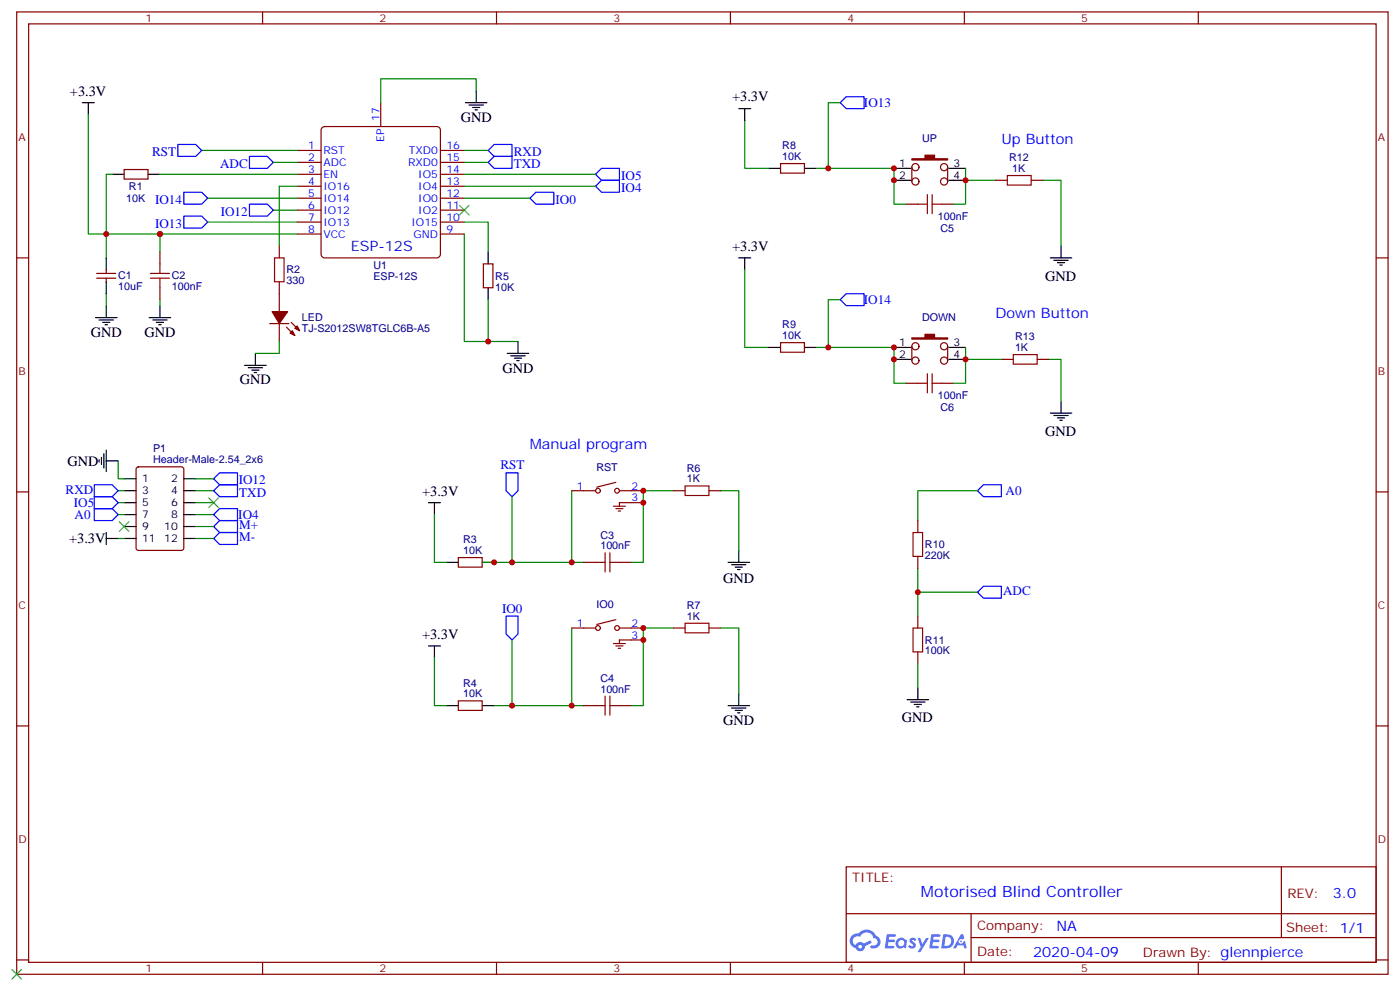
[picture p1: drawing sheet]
<svg xmlns="http://www.w3.org/2000/svg" width="414mm" height="293mm" viewBox="0 0 414 293" stroke-linecap="round" stroke-linejoin="round" font-family="sans-serif">
<g fill="none" stroke="#870000" stroke-width=".35">
<path d="M4.9 3.5h405.4v284.4h-405.4zM8.5 7.1h398.3v277.2h-398.3zM77.6 3.5v3.6M146.8 3.5v3.6M215.9 3.5v3.6M285 3.5v3.6M354.2 3.5v3.6M4.9 76.2h3.6M406.8 76.2h3.5M4.9 145.3h3.6M406.8 145.3h3.5M4.9 214.5h3.6"/>
<path d="M406.8 214.5h3.5M250.1 256.1h156.7v28.2h-156.7zM378.7 256.1l.1 20.9M250.2 270h156.4M287 277h119.6M287 270v14.1M4.9 283.6h3.6M77.6 284.3v3.6M146.8 284.3v3.6M215.9 284.3v3.6M285 284.3v3.6M354.2 284.3v3.6"/>
<path d="M406.8 283.6h3.5"/>
</g>
<g fill="#5487ff">
<path d="M269.1 277.3a1.22 1.22 0 0 1 1.7 .3l-.4 .5a.47 .47 0 0 0-.3-.4 .47 .47 0 0 0-.5 .2l.2 .3a1.14 1.14 0 0 1 .7 1.7 1.14 1.14 0 0 1-1.9 0l-.2-.2 .5-.5 .7 .4a.29 .29 0 0 0 .4-.3 .29 .29 0 0 0-.3-.3 1.04 1.04 0 0 1-.6-1.7z"/>
<path d="M262.1 276h2.4l.3 .2-.1 .5-1.9 .1-.1 .8h1.5l.4 .4-.4 .4h-1.6l-.2 1.1h1.8l.1 .3-.1 .3-2.7 .1z"/>
<path d="M275.3 276h2.3l.3 .2-.1 .5-1.8 .1-.1 .8h1.5l.3 .4-.4 .4h-1.5l-.2 1.1h1.7l.2 .3-.2 .3-2.6 .1z"/>
<path d="M284 276.1h.7l.3 1.2-.6 .3a.69 .69 0 0 0-1 .3 .69 .69 0 0 0 .5 1 .69 .69 0 0 0 .8-.7l.5-.2 .6 2.2h-.8l-.2-.9h-1.8l-.4 .9h-.9z"/>
<path d="M271.2 277.1h.8l.6 1.8 1.1-1.8h.9l-2.5 4.2h-.9l.9-1.5z"/>
<path d="M278.8 276.1l-.6 4.1h1.4a2.11 2.11 0 0 0 2.4-2.1 2.11 2.11 0 0 0-2.5-2zM279.5 276.8a1.39 1.39 0 0 1 1.7 1.4 1.39 1.39 0 0 1-1.8 1.3h-.3z"/>
<path d="M265.1 277.7a1.54 1.54 0 0 0-.1 2.1 1.54 1.54 0 0 0 2.2 .2l.6 .2 .3-2.3-.2-.2-.4-.1a1.49 1.49 0 0 0-2.4 .1zM265.4 278.7a.94 .94 0 0 1 1.8 0 .94 .94 0 0 1-1.8 0z"/>
<path d="M251.8 276.4a2.18 2.18 0 0 0 1.1 3.7 1.44 1.44 0 0 0 1.6 1 1.44 1.44 0 0 0 1.2-1.5l2-1-.4-.8-2 1a1.47 1.47 0 0 0-2.4 .4 1.39 1.39 0 0 1-.7-1.9 1.39 1.39 0 0 1 2-.5 2.12 2.12 0 0 1 2.2-1.3 2.12 2.12 0 0 1 1.9 1.7 1.14 1.14 0 0 1 1.1 1.4 1.14 1.14 0 0 1-1.7 .8 .43 .43 0 0 0-.5 .3 .43 .43 0 0 0 .4 .5 1.98 1.98 0 0 0 2.5-1.2 1.98 1.98 0 0 0-1.2-2.5 3.1 3.1 0 0 0-5.3-.7l-.8 .1zM253.7 279.7a.55 .55 0 0 1 1.1 0 .55 .55 0 0 1-1.1 0z"/>
<circle cx="284" cy="278.1" r=".26"/>
</g>
<g fill="none" stroke="#870000" stroke-width=".35">
<path d="M95.1 37.8l.9-.4h33.1l.9 .4 .2 .7v36.6l-.5 .9-.6 .2h-33.1l-.9-.5-.2-.6v-36.6zM112.5 30.3v7.1M36.7 50.1h7v2.8h-7zM87.8 44.5h7.1M87.8 48h7.1M87.8 51.5h7.1M87.8 55h7.1M87.8 58.6h7.1M130.2 44.5h7M130.2 48h7M130.2 51.5h7M130.2 55h7"/>
<path d="M130.2 58.6h7M230.7 48.3h7.1v2.9h-7.1zM269.5 49.4v4.2M280.1 49.4v4.2M294.2 53.3h3.5M304.8 53.3h3.5M31.4 79.7v1.1M47.3 74.4v3.6M82.5 72.7v3.5M87.8 62.1h7.1M87.8 65.6h7.1M87.8 69.1h7.1"/>
<path d="M130.2 62.1h7M130.2 65.6h7M130.2 69.1h7M142.9 78h2.8v7h-2.8zM267.8 60.3h3.5M278.3 60.3h3.6M28.6 82.2h5.6M28.6 80.8h5.6M31.4 82.2v1.1M47.3 85v3.5M79.7 95.6h5.7M82.5 83.3v8.8"/>
<path d="M82.5 95.6v5.3M84.7 96.7l2.4 2.4M86.1 95.2l2.4 2.5M230.7 101.2h7.1v2.9h-7.1zM267.8 113.2h3.5M269.5 102.3v4.2M271.6 102.3a1.06 1.06 0 0 0-1.5-1 1.06 1.06 0 0 0-.2 1.8 1.06 1.06 0 0 0 1.7-.5v-.3M278.3 113.2h3.6M280.1 102.3a1.06 1.06 0 0 1-1.5 1 1.06 1.06 0 0 1-.3-1.8 1.06 1.06 0 0 1 1.8 .5v4.5M296 106.2h3.5M306.6 106.2h3.5M40.5 138.1l.4-.2h12.7l.7 .5v23.5l-.4 .7h-13l-.6-.4-.1-23.6z"/>
<path d="M169 145h7M181.3 149.6h3.6M182 142.5l-5.6 1.4M182 150.3h2.1M182.7 151h.7M183.1 145h7M190.1 148.5h-7v1.1M199 145h3.5M209.5 145h3.6M271.3 153.8v3.5M135.5 164.7h7v2.9h-7zM172.5 166.2h3.5"/>
<path d="M183.1 166.2h3.5M271.3 164.4v3.5M169 185.6h7M181.3 190.1h3.6M182 183.1l-5.6 1.4M182 190.9h2.1M182.7 191.6h.7M183.1 185.6h7M190.1 189.1h-7v1M199 185.6h3.5M209.5 185.6h3.6M271.3 182v3.6"/>
<path d="M271.3 192.6v3.5M135.5 207.1h7v2.8h-7zM172.5 208.5h3.5M183.1 208.5h3.5"/>
<circle cx="270.6" cy="49.4" r="1.06"/>
<circle cx="270.6" cy="53.6" r="1.06"/>
<circle cx="279" cy="49.4" r="1.06"/>
<circle cx="279" cy="53.6" r="1.06"/>
<circle cx="270.6" cy="106.5" r="1.06"/>
<circle cx="279" cy="106.5" r="1.06"/>
<circle cx="176.7" cy="145" r=".71"/>
<circle cx="182.4" cy="145" r=".71"/>
<circle cx="176.7" cy="185.6" r=".71"/>
<circle cx="182.4" cy="185.6" r=".71"/>
</g>
<g fill="none" stroke="#008700" stroke-width=".35">
<path d="M26.1 33.9v35.2h5.3v-17.6h1.8M140.8 26.8v-3.5h-28.3v7M220.1 35.6v14.1h7.1M248.4 30.3h-3.6v19.4M47.3 51.5h40.5M59.6 44.5h28.2M61.4 58.6h26.4M80.8 48h7M87.8 55h-5.3v17.7M137.2 44.5h7.1M137.2 51.5h38.8M137.2 48h7.1"/>
<path d="M137.2 58.6h19.4M137.2 55h38.8M241.3 49.7h22.9v10.6h3.6M285.4 53.3v7h-3.5M285.4 53.3h8.8M285.4 49.7v3.6M308.3 53.3h5.3v19.4M47.3 69.1v5.3M61.4 65.6h26.4M80.8 62.1h7M87.8 69.1h-56.4v7.1M137.2 65.6h7.1v8.8"/>
<path d="M137.2 69.1v31.8h7.1M220.1 79.7v23h7.1M31.4 86.8v3.5M47.3 88.5v1.8M144.3 88.5v12.4h8.8M248.4 88.5h-3.6v14.2M82.5 100.9v3.5h-7M241.3 102.7h22.9v10.5h3.6M285.4 102.7v10.5h-3.5M285.4 106.2h10.6M310.1 106.2h3.5v12.3M34.9 136.2v5.3h1.8"/>
<path d="M34.9 152h1.8M34.9 148.5h1.8M34.9 145h1.8M34.9 159.1h1.8M57.9 152h5.2M57.9 148.5h5.2M57.9 145h5.2M57.9 141.5h5.2M57.9 155.6h5.2M57.9 159.1h5.2M128.4 152v14.2h3.5M151.3 146.8v19.4"/>
<path d="M169 145v21.2M199 145h-8.9v21.2h-3.5M213.1 145h5.3v17.6M288.9 145h-17.6v8.8M142.5 166.2h30M271.3 167.9v14.1M271.3 175h17.6M128.4 194.4v14.1h3.5M151.3 189.1v19.4h21.2M169 185.6v22.9M199 185.6h-8.9v22.9h-3.5M213.1 185.6h5.3v19.4"/>
<path d="M271.3 196.1v7.1M146 208.5h5.3"/>
</g>
<g fill="none" stroke="#000" stroke-width=".35">
<path d="M24.3 30.3h3.6M26.1 30.3v3.6M137.6 30.3h6.3M138.6 31h4.3M139.7 31.8h2.1M140.4 32.5h.7M140.8 26.8v3.5M218.4 32.1h3.5M220.1 32.1v3.5M33.2 51.5h3.5M43.7 51.5h3.6M227.2 49.7h3.5"/>
<path d="M237.8 49.7h3.5M264.2 49.7h5M264.2 53.3h5M280.5 49.7h4.9M280.5 53.3h4.9M31.4 76.2v3.5M144.3 74.4v3.6M218.4 76.2h3.5M220.1 76.2v3.5M310.4 76.2h6.4M311.5 76.9h4.2M312.6 77.6h2.1"/>
<path d="M313.3 78.3h.7M313.6 72.7v3.5M28.2 93.8h6.4M29.3 94.5h4.2M30.3 95.2h2.2M31 96h.7M31.4 83.3v3.5M31.4 90.3v3.5M44.1 93.8h6.3M45.2 94.5h4.2M46.2 95.2h2.1M46.9 96h.7"/>
<path d="M47.3 90.3v3.5M144.3 85v3.5M72.3 108h6.4M73.4 108.7h4.2M74.4 109.4h2.2M75.1 110.1h.7M75.5 104.4v3.6M149.9 104.4h6.4M151 105.1h4.2M152 105.8h2.2M152.8 106.5h.7M153.1 100.9v3.5"/>
<path d="M227.2 102.7h3.5M237.8 102.7h3.5M264.2 102.7h5M264.2 106.2h5M280.5 102.7h4.9M280.5 106.2h4.9M313.6 118.5v3.6M29.3 135.8v.7M30 135.1v2.1M30.7 134.1v4.2M31.4 133v6.3M31.4 136.2h3.5"/>
<path d="M310.4 122.1h6.4M311.5 122.8h4.2M312.6 123.5h2.1M313.3 124.2h.7M31.4 157.3v3.6M31.4 159.1h3.5M36.7 148.5h3.5M36.7 141.5h3.5M36.7 145h3.5M36.7 152h3.5M36.7 155.6h3.5M36.7 159.1h3.5"/>
<path d="M54.3 148.5h3.6M54.3 141.5h3.6M54.3 145h3.6M54.3 152h3.6M54.3 155.6h3.6M54.3 159.1h3.6M126.6 148.5h3.6M128.4 148.5v3.5M131.9 166.2h3.6M142.5 166.2h3.5M215.2 166.2h6.3M216.3 166.9h4.2"/>
<path d="M217.3 167.6h2.1M218 168.3h.7M218.4 162.6v3.6M126.6 190.9h3.6M128.4 190.9v3.5M131.9 208.5h3.6M142.5 208.5h3.5M215.2 208.5h6.3M216.3 209.2h4.2M217.3 209.9h2.1M218 210.6h.7M218.4 205v3.5"/>
<path d="M268.1 206.7h6.4M269.2 207.4h4.2M270.2 208.1h2.1M270.9 208.8h.7M271.3 203.2v3.5"/>
</g>
<g fill="none" stroke="#00f" stroke-width=".35">
<path d="M250.1 28.6h5.3v3.5h-5.3l-1.7-1.8zM52.6 42.7h5.3l1.7 1.8-1.7 1.7h-5.3zM54.3 56.8h5.3l1.8 1.8-1.8 1.7h-5.3zM73.7 46.2h5.3l1.8 1.8-1.8 1.7h-5.3zM146 46.2h5.3v3.5h-5.3l-1.7-1.7zM146 42.7h5.3v3.5h-5.3l-1.7-1.7zM158.4 56.8h5.3v3.5h-5.3l-1.8-1.7zM177.8 53.3h5.3v3.5h-5.3l-1.8-1.8zM177.8 49.7h5.3v3.6h-5.3l-1.8-1.8zM54.3 63.9h5.3l1.8 1.7-1.8 1.8h-5.3zM73.7 60.3h5.3l1.8 1.8-1.8 1.8h-5.3zM248.4 88.5l1.7-1.7h5.3v3.5h-5.3z"/>
<path d="M64.9 139.7h5.3v3.5h-5.3l-1.8-1.7zM149.6 139.7h3.5v5.3l-1.8 1.8-1.7-1.8zM27.9 150.3h5.3l1.7 1.7-1.7 1.8h-5.3zM27.9 146.8h5.3l1.7 1.7-1.7 1.8h-5.3zM27.9 143.2h5.3l1.7 1.8-1.7 1.8h-5.3zM63.1 159.1l1.8-1.8h5.3v3.6h-5.3zM63.1 155.6l1.8-1.8h5.3v3.5h-5.3zM63.1 152l1.8-1.7h5.3v3.5h-5.3zM63.1 145l1.8-1.8h5.3v3.6h-5.3zM288.9 145l1.8-1.8h5.3v3.6h-5.3zM288.9 175l1.8-1.8h5.3v3.5h-5.3zM149.6 182h3.5v5.3l-1.8 1.8-1.7-1.8z"/>
</g>
<g fill="#870000" stroke="#870000" stroke-width=".35">
<path d="M85.7 98.4l.7-.7 .7 1.4z"/>
<path d="M87.1 97l.7-.7 .7 1.4z"/>
<path d="M80.4 92.1h4.6l-2.5 3.5z"/>
<path d="M269.5 46.9h3.9v-1h2.8v1h3.9v.4h-10.6z"/>
<path d="M269.5 99.8h3.9v-1h2.8v1h3.9v.4h-10.6z"/>
</g>
<g fill="none" stroke="#a10000" stroke-width=".35">
<path d="M274.1 57.5v5.6M275.5 57.5v5.6M297.7 51.9h7.1v2.8h-7.1zM47.3 78v2.8M81.1 76.2h2.9v7.1h-2.9zM271.3 60.3h2.8M275.5 60.3h2.8M44.4 82.2h5.7M44.4 80.8h5.7M47.3 82.2v2.8M271.3 113.2h2.8M274.1 110.4v5.7"/>
<path d="M275.5 110.4v5.7M275.5 113.2h2.8M299.5 104.8h7.1v2.8h-7.1zM202.5 143.6h7v2.8h-7zM269.9 157.3h2.8v7.1h-2.8zM176 166.2h2.9M178.9 163.3v5.7M180.3 163.3v5.7M180.3 166.2h2.8M202.5 184.1h7v2.9h-7zM269.9 185.6h2.8v7h-2.8zM176 208.5h2.9"/>
<path d="M178.9 205.7v5.6M180.3 205.7v5.6M180.3 208.5h2.8"/>
</g>
<path d="M135.8 60.7l2.8 2.8M138.6 60.7l-2.8 2.8M35.3 154.2l2.8 2.8M38.1 154.2l-2.8 2.8M61.7 147.1l2.9 2.8M64.6 147.1l-2.9 2.8M3.5 286.5l2.8 2.8M6.3 286.5l-2.8 2.8" fill="none" stroke="#3c3" stroke-width=".35"/>
<g fill="#c00">
<circle cx="190.1" cy="185.6" r=".88"/>
<circle cx="190.1" cy="145" r=".88"/>
<circle cx="264.2" cy="49.7" r=".88"/>
<circle cx="264.2" cy="102.7" r=".88"/>
<circle cx="264.2" cy="106.2" r=".88"/>
<circle cx="47.3" cy="69.1" r=".88"/>
<circle cx="31.4" cy="69.1" r=".88"/>
<circle cx="190.1" cy="189.1" r=".88"/>
<circle cx="169" cy="166.2" r=".88"/>
<circle cx="285.4" cy="106.2" r=".88"/>
<circle cx="285.4" cy="53.3" r=".88"/>
<circle cx="151.3" cy="208.5" r=".88"/>
<circle cx="151.3" cy="166.2" r=".88"/>
<circle cx="144.3" cy="100.9" r=".88"/>
<circle cx="190.1" cy="148.5" r=".88"/>
<circle cx="169" cy="208.5" r=".88"/>
<circle cx="146.1" cy="166.2" r=".88"/>
<circle cx="264.2" cy="53.3" r=".88"/>
<circle cx="271.3" cy="175" r=".88"/>
<circle cx="244.8" cy="102.7" r=".88"/>
<circle cx="244.8" cy="49.7" r=".88"/>
</g>
<text font-size="4.6" fill="#00f" x="272.2" y="265.1">Motorised Blind Controller</text>
<g font-size="4.2">
<text x="20.7" y="28.2">+3.3V</text>
<text x="216.4" y="30">+3.3V</text>
<text x="136.2" y="36">GND</text>
<text x="216.4" y="74.1">+3.3V</text>
<text x="308.9" y="82.9">GND</text>
<text x="26.8" y="99.5">GND</text>
<text x="42.7" y="99.5">GND</text>
<text x="70.9" y="113.6">GND</text>
<text x="148.5" y="110.1">GND</text>
<text x="308.9" y="128.8">GND</text>
<text x="19.9" y="137.6">GND</text>
<text x="124.8" y="146.4">+3.3V</text>
<text x="20.4" y="160.5">+3.3V</text>
<text x="213.8" y="172.2">GND</text>
<text x="124.7" y="188.7">+3.3V</text>
<text x="213.8" y="214.1">GND</text>
<text x="266.6" y="213.4">GND</text>
</g>
<g font-size="4.2" fill="#00f">
<text x="296" y="42.7">Up Button</text>
<text x="294.2" y="93.8">Down Button</text>
<text x="156.6" y="132.6">Manual program</text>
<text x="393.9" y="265.4">3.0</text>
<text x="312.3" y="274.9">NA</text>
<text x="305.4" y="282.7">2020-04-09</text>
</g>
<text font-size="4.2" fill="#00c" x="103.7" y="74.1">ESP-12S</text>
<g font-size="3.9" fill="#00f">
<text x="255.4" y="31.6">IO13</text>
<text x="45" y="46.2">RST</text>
<text x="151.9" y="46.2">RXD</text>
<text x="65.1" y="49.7">ADC</text>
<text x="151.9" y="49.7">TXD</text>
<text x="183.6" y="53.3">IO5</text>
<text x="183.6" y="56.8">IO4</text>
<text x="45.8" y="60.3">IO14</text>
<text x="65.2" y="63.9">IO12</text>
<text x="164.2" y="60.3">IO0</text>
<text x="45.8" y="67.4">IO13</text>
<text x="255.4" y="89.8">IO14</text>
<text x="70.6" y="142.9">IO12</text>
<text x="147.9" y="138.6">RST</text>
<text x="19.4" y="145.8">RXD</text>
<text x="21.8" y="149.8">IO5</text>
<text x="70.7" y="146.8">TXD</text>
<text x="297.2" y="146.2">A0</text>
<text x="22" y="153.3">A0</text>
<text x="70.4" y="153.4">IO4</text>
<text x="70.7" y="159.9">M-</text>
<text x="70.7" y="156.4">M+</text>
<text x="296.5" y="175.7">ADC</text>
<text x="148.4" y="181">IO0</text>
</g>
<g font-size="3.9" fill="#800">
<text x="251.9" y="260.7">TITLE:</text>
<text x="380.5" y="265.4">REV:</text>
<text x="288.8" y="274.9">Company:</text>
<text x="380.2" y="275.5">Sheet: 1/1</text>
<text x="288.8" y="282.6">Date:</text>
<text x="337.8" y="282.7">Drawn By: glennpierce</text>
</g>
<g font-size="3.2" fill="#800">
<text x="43" y="6.5">1</text>
<text x="112.2" y="6.5">2</text>
<text x="181.3" y="6.5">3</text>
<text x="250.5" y="6.5">4</text>
<text x="319.6" y="6.5">5</text>
<text x="5.5" y="41.6">A</text>
<text x="407.3" y="41.6">A</text>
<text x="5.5" y="110.8">B</text>
<text x="407.3" y="110.8">B</text>
<text x="5.5" y="179.9">C</text>
<text x="407.3" y="179.9">C</text>
<text x="5.5" y="249.1">D</text>
<text x="407.3" y="249.1">D</text>
<text x="43" y="287.3">1</text>
<text x="112.2" y="287.3">2</text>
<text x="181.3" y="287.3">3</text>
<text x="250.5" y="287.3">4</text>
<text x="319.6" y="287.3">5</text>
</g>
<g font-size="3.2" fill="#00f">
<text x="112.2" y="35.6" transform="rotate(-90 112.2 35.6)">17</text>
<text x="91.1" y="44.1">1</text>
<text x="91.1" y="47.6">2</text>
<text x="95.6" y="45.5">RST</text>
<text x="113.6" y="42" transform="rotate(-90 113.6 42)">EP</text>
<text x="120.9" y="45.5">TXD0</text>
<text x="131.9" y="47.6">15</text>
<text x="131.9" y="44.1">16</text>
<text x="91.1" y="51.2">3</text>
<text x="95.6" y="49">ADC</text>
<text x="95.6" y="52.6">EN</text>
<text x="120.6" y="49">RXD0</text>
<text x="123.6" y="52.6">IO5</text>
<text x="131.9" y="51.2">14</text>
<text x="91.1" y="54.7">4</text>
<text x="91.1" y="58.2">5</text>
<text x="95.6" y="56.1">IO16</text>
<text x="95.6" y="59.6">IO14</text>
<text x="123.6" y="59.6">IO0</text>
<text x="123.6" y="56.1">IO4</text>
<text x="131.9" y="58.2">12</text>
<text x="131.9" y="54.7">13</text>
<text x="91.1" y="61.7">6</text>
<text x="91.1" y="65.3">7</text>
<text x="95.6" y="63.1">IO12</text>
<text x="123.6" y="63.1">IO2</text>
<text x="131.9" y="65.3">10</text>
<text x="131.9" y="61.7">11</text>
<text x="91.1" y="68.8">8</text>
<text x="95.6" y="66.7">IO13</text>
<text x="95.6" y="70.2">VCC</text>
<text x="121.6" y="66.7">IO15</text>
<text x="122.2" y="70.2">GND</text>
<text x="131.9" y="68.8">9</text>
<text x="170.5" y="144.6">1</text>
<text x="186.6" y="144.6">2</text>
<text x="186.6" y="148.2">3</text>
<text x="170.5" y="185.2">1</text>
<text x="186.6" y="185.2">2</text>
<text x="186.6" y="188.7">3</text>
</g>
<g font-size="3.2" fill="#000080">
<text x="231.2" y="47.3">10K</text>
<text x="231.2" y="44.1">R8</text>
<text x="272.5" y="42.1">UP</text>
<text x="298.3" y="47.6">R12</text>
<text x="299.2" y="50.9">1K</text>
<text x="37.3" y="59.7">10K</text>
<text x="38.1" y="56.2">R1</text>
<text x="277.2" y="65">100nF</text>
<text x="278" y="68.6">C5</text>
<text x="34.9" y="82.6">C1</text>
<text x="50.8" y="82.6">C2</text>
<text x="84.7" y="84">330</text>
<text x="84.7" y="80.8">R2</text>
<text x="110.4" y="82.6">ESP-12S</text>
<text x="110.4" y="79.5">U1</text>
<text x="146.4" y="82.6">R5</text>
<text x="34.9" y="85.7">10uF</text>
<text x="50.8" y="85.7">100nF</text>
<text x="146.4" y="85.9">10K</text>
<text x="89.3" y="94.9">LED</text>
<text x="272.5" y="95">DOWN</text>
<text x="89.3" y="98.1">TJ-S2012SW8TGLC6B-A5</text>
<text x="231.2" y="100.2">10K</text>
<text x="231.2" y="97">R9</text>
<text x="300" y="100.5">R13</text>
<text x="300" y="103.7">1K</text>
<text x="277.2" y="117.9">100nF</text>
<text x="278" y="121.5">C6</text>
<text x="45.3" y="136.9">Header-Male-2.54_2x6</text>
<text x="45.3" y="133.6">P1</text>
<text x="176.3" y="139.1">RST</text>
<text x="203" y="142.5">1K</text>
<text x="203" y="139.3">R6</text>
<text x="136.9" y="160.5">R3</text>
<text x="177.5" y="159.2">C3</text>
<text x="273.4" y="161.9">R10</text>
<text x="136.9" y="163.7">10K</text>
<text x="177.5" y="162.3">100nF</text>
<text x="273.4" y="165.1">220K</text>
<text x="176.3" y="179.7">IO0</text>
<text x="203" y="179.9">R7</text>
<text x="203" y="183.1">1K</text>
<text x="273.4" y="190.1">R11</text>
<text x="273.4" y="193.3">100K</text>
<text x="136.9" y="202.8">R4</text>
<text x="177.5" y="201.5">C4</text>
<text x="136.9" y="206">10K</text>
<text x="177.5" y="204.6">100nF</text>
</g>
<g font-size="3.2">
<text x="265.7" y="49.4">1</text>
<text x="265.7" y="52.9">2</text>
<text x="281.9" y="49.4">3</text>
<text x="281.9" y="52.9">4</text>
<text x="265.7" y="102.3">1</text>
<text x="265.7" y="105.8">2</text>
<text x="281.9" y="102.3">3</text>
<text x="281.9" y="105.8">4</text>
<text x="42" y="142.5">1</text>
<text x="50.5" y="142.5">2</text>
<text x="42" y="146.1">3</text>
<text x="42" y="149.6">5</text>
<text x="50.5" y="146.1">4</text>
<text x="50.5" y="149.6">6</text>
<text x="42" y="153.1">7</text>
<text x="50.5" y="153.1">8</text>
<text x="42" y="156.6">9</text>
<text x="42" y="160.2">11</text>
<text x="48.5" y="156.6">10</text>
<text x="48.5" y="160.2">12</text>
</g>
</svg>
